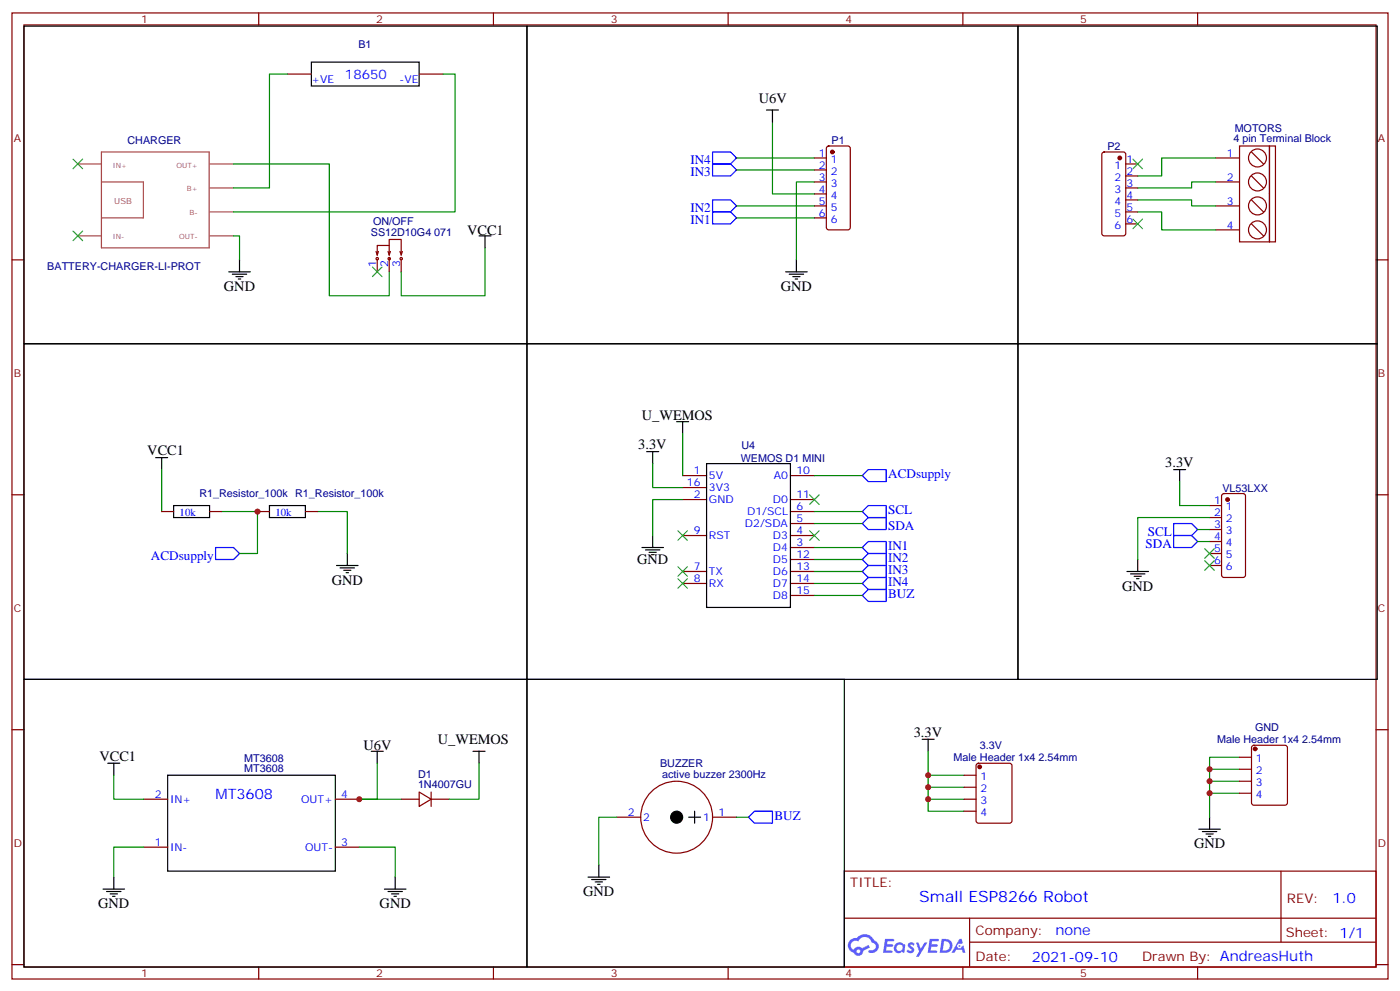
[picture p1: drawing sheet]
<svg xmlns="http://www.w3.org/2000/svg" width="412mm" height="292mm" viewBox="0 0 412 292" stroke-linecap="round" stroke-linejoin="round" font-family="sans-serif">
<g fill="none" stroke="#870000" stroke-width=".35">
<path d="M3.5 3.8h405.4v284.3h-405.4zM7.1 7.3h398.2v277.3h-398.2zM76.2 3.8v3.5M145.3 3.8v3.5M214.5 3.8v3.5M283.6 3.8v3.5M352.8 3.8v3.5M3.5 76.5h3.6M405.3 76.5h3.6M3.5 145.6h3.6M405.3 145.6h3.6M3.5 214.8h3.6"/>
<path d="M405.3 214.8h3.6M248.7 256.4h156.6v28.2h-156.6zM377.3 256.4v20.9M248.7 270.2h156.5M285.6 277.3h119.6M285.6 270.2v14.2M3.5 283.9h3.6M76.2 284.6v3.5M145.3 284.6v3.5M214.5 284.6v3.5M283.6 284.6v3.5M352.8 284.6v3.5"/>
<path d="M405.3 283.9h3.6"/>
</g>
<g fill="#5487ff">
<path d="M267.7 277.6a1.22 1.22 0 0 1 1.7 .2l-.4 .6a.47 .47 0 0 0-.3-.4 .47 .47 0 0 0-.5 .2l.1 .2a1.14 1.14 0 0 1 .8 1.8 1.14 1.14 0 0 1-1.9 0l-.2-.2 .5-.6 .7 .5a.29 .29 0 0 0 .3-.3 .29 .29 0 0 0-.2-.3 1.04 1.04 0 0 1-.6-1.7z"/>
<path d="M260.7 276.3h2.4l.3 .2-.2 .5-1.8 .1-.1 .8h1.5l.3 .4-.3 .4h-1.6l-.2 1.1h1.7l.2 .3-.2 .3-2.6 .1z"/>
<path d="M273.8 276.3h2.4l.3 .2-.1 .5-1.8 .1-.2 .8h1.6l.3 .4-.4 .4h-1.6l-.1 1.1h1.7l.2 .3-.2 .3-2.6 .1z"/>
<path d="M282.6 276.3h.7l.3 1.3-.6 .3a.69 .69 0 0 0-1 .3 .69 .69 0 0 0 .4 .9 .69 .69 0 0 0 .9-.6l.5-.2 .6 2.2h-.8l-.2-.9h-1.8l-.5 .9h-.8z"/>
<path d="M269.8 277.4h.8l.6 1.8 1.1-1.8h.9l-2.6 4.2h-.8l.9-1.5z"/>
<path d="M277.4 276.3l-.6 4.2h1.3a2.11 2.11 0 0 0 2.5-2.1 2.11 2.11 0 0 0-2.5-2.1zM278.1 277.1a1.39 1.39 0 0 1 1.7 1.4 1.39 1.39 0 0 1-1.8 1.3h-.3z"/>
<path d="M263.7 277.9a1.54 1.54 0 0 0-.1 2.2 1.54 1.54 0 0 0 2.2 .1l.6 .3 .3-2.3-.2-.3h-.4a1.49 1.49 0 0 0-2.4 0zM264 278.9a.94 .94 0 0 1 1.8 0 .94 .94 0 0 1-1.8 0z"/>
<path d="M250.4 276.7a2.18 2.18 0 0 0 1.1 3.7 1.44 1.44 0 0 0 1.6 .9 1.44 1.44 0 0 0 1.2-1.4l2-1.1-.5-.7-1.9 1a1.47 1.47 0 0 0-2.4 .4 1.39 1.39 0 0 1-.7-1.9 1.39 1.39 0 0 1 2-.5 2.12 2.12 0 0 1 2.2-1.3 2.12 2.12 0 0 1 1.9 1.7 1.14 1.14 0 0 1 1.1 1.4 1.14 1.14 0 0 1-1.7 .7 .43 .43 0 0 0-.5 .4 .43 .43 0 0 0 .4 .5 1.98 1.98 0 0 0 2.5-1.2 1.98 1.98 0 0 0-1.2-2.6 3.1 3.1 0 0 0-5.3-.6l-.9 .1zM252.3 280a.55 .55 0 0 1 1.1 0 .55 .55 0 0 1-1.1 0z"/>
<circle cx="282.6" cy="278.4" r=".26"/>
</g>
<g fill="none" stroke="#000" stroke-width=".35">
<path d="M7.1 7.7h148.1v93.5h-148.1zM91.7 18.3h31.8v7h-31.8zM155.2 7.7h144.7v93.5h-144.7zM299.9 7.7h105.8v93.5h-105.8zM225.8 32.4h3.5M227.5 32.4v3.5M70.6 76.5v3.5M141.1 69.4h3.5M142.9 69.4v3.6M234.6 76.5v3.5M67.4 80h6.3M68.4 80.7h4.3"/>
<path d="M69.5 81.4h2.1M70.2 82.1h.7M231.4 80h6.4M232.5 80.7h4.2M233.5 81.4h2.2M234.2 82.1h.7M7.1 101.2h148.1v98.8h-148.1zM155.2 101.2h144.7v98.8h-144.7zM299.9 101.2h105.8v98.8h-105.8zM45.9 134.7h3.5M47.6 134.7v3.5M190.5 132.9h3.5"/>
<path d="M192.3 132.9v3.6M199.3 124.1h3.5M201.1 124.1v3.5M208.1 136.5h24.7v42.3h-24.7zM345.7 138.2h3.5M347.5 138.2v3.5M51.2 148.8h10.5v3.5h-10.5zM79.4 148.8h10.6v3.5h-10.6zM192.3 157.6v3.5M99.1 166.4h6.4M100.2 167.1h4.2M101.2 167.9h2.2"/>
<path d="M102 168.6h.7M102.3 162.9v3.5M189.1 161.1h6.3M190.1 161.9h4.3M191.2 162.6h2.1M191.9 163.3h.7M332 168.2h6.3M333 168.9h4.3M334.1 169.6h2.1M334.8 170.3h.7M335.1 164.7v3.5M7.1 200h148.1v84.6h-148.1z"/>
<path d="M155.2 200h93.5v84.6h-93.5zM271.6 217.6h3.6M273.4 217.6v3.5M31.7 224.6h3.6M33.5 224.6v3.6M49.4 228.2h49.4v28.2h-49.4zM109.4 221.1h3.5M111.1 221.1v3.5M139.3 221.1h3.6M141.1 221.1v3.5M204.6 238.8v3.5M33.5 258.2v3.5"/>
<path d="M116.4 258.2v3.5M173.2 258.2h6.4M174.3 258.9h4.2M175.3 259.6h2.1M176.4 254.6v3.6M202.8 240.5h3.6M353.1 244.1h6.4M354.2 244.8h4.2M355.2 245.5h2.2M356 246.2h.7M356.3 240.5v3.6M30.3 261.7h6.4"/>
<path d="M31.4 262.4h4.2M32.5 263.1h2.1M33.2 263.8h.7M113.2 261.7h6.4M114.3 262.4h4.2M115.4 263.1h2.1M116.1 263.8h.7M176 260.3h.7"/>
</g>
<g fill="none" stroke="#870000" stroke-width=".35">
<path d="M84.7 21.8h7M123.5 21.8h7M239.9 46.5h3.5M239.9 50h3.5M239.9 53.6h3.5M239.9 57.1h3.5M243.7 43.2l.4-.2h5.7l.6 .4 .1 23.6-.5 .6-5.9 .1-.6-.5-.1-23.5zM324.8 44.9l.5-.2h5.6l.7 .5v23.5l-.5 .7h-5.8l-.7-.4v-23.6zM331.6 48.3h3.5M331.6 51.8h3.5M331.6 55.3h3.5M331.6 58.8h3.5"/>
<path d="M358.1 46.5h7M358.1 53.6h7M365.1 43h10.6v28.2h-10.6zM368.7 58.8l3.5 3.6M368.7 44.7l3.5 3.6M368.7 51.8l3.5 3.5M373.9 43v28.2M110.8 74l.3 1.1M111.1 75.1v-2.9h3.6v2.9M111.1 76.5v3.5M111.5 74l-.4 1.1M114.3 74l.4 1.1"/>
<path d="M114.7 72.2v-1.7h3.5v4.2M114.7 75.8v4.2M115 74l-.3 1.1M117.8 74l.4 1.1 .3-1.1M118.2 76.5v3.5M239.9 60.6h3.5M239.9 64.1h3.5M331.6 62.4h3.5M331.6 65.9h3.5M358.1 60.6h7M358.1 67.7h7M368.7 65.9l3.5 3.5"/>
<path d="M201.1 140h7M232.8 140h7.1M47.6 150.6h3.6M61.7 150.6h3.6M75.8 150.6h3.6M90 150.6h3.5M201.1 143.5h7M201.1 147h7M201.1 157.6h7M232.8 147h7.1M232.8 157.6h7.1M232.8 150.6h7.1"/>
<path d="M232.8 154.1h7.1M356.3 148.8h3.5M356.3 152.3h3.5M356.3 155.9h3.5M356.3 159.4h3.5M360.1 145.5l.4-.2h5.7l.6 .4 .1 23.6-.5 .6-5.9 .1-.6-.5-.1-23.5zM201.1 168.2h7M201.1 171.7h7M232.8 168.2h7.1M232.8 171.7h7.1M232.8 161.1h7.1M232.8 164.7h7.1"/>
<path d="M232.8 175.3h7.1M356.3 162.9h3.5M356.3 166.4h3.5M368.9 219.6l.5-.2h9.1l.7 .4v16.5l-.4 .6-9.4 .1-.7-.5v-16.4zM42.3 235.2h7.1M98.8 235.2h7M118.2 235.2h5.3M123.5 233.1l3.5 2.1-3.5 2.1zM127 235.2h5.3M127 233.1v4.2M284 235.2h3.5M284 228.2h3.5"/>
<path d="M284 231.7h3.5M284 238.8h3.5M287.7 224.9l.5-.3h9.2l.6 .5 .1 16.5-.5 .6-9.4 .1-.6-.5-.1-16.4zM365.1 222.9h3.6M365.1 226.4h3.6M365.1 229.9h3.6M365.1 233.5h3.6M42.3 249.3h7.1M98.8 249.3h7M181.7 240.5h7M209.9 240.5h7.1"/>
<circle cx="370.4" cy="53.6" r="2.65"/>
<circle cx="370.4" cy="46.5" r="2.65"/>
<circle cx="111.1" cy="76.1" r=".35"/>
<circle cx="114.7" cy="76.1" r=".35"/>
<circle cx="118.2" cy="76.1" r=".35"/>
<circle cx="370.4" cy="60.6" r="2.65"/>
<circle cx="370.4" cy="67.7" r="2.65"/>
<circle cx="199.3" cy="240.5" r="10.6"/>
</g>
<g fill="#870000" stroke="#870000" stroke-width=".35">
<circle cx="245.2" cy="44.7" r=".53"/>
<circle cx="329.8" cy="46.5" r=".53"/>
<circle cx="361.6" cy="147" r=".53"/>
<circle cx="369.7" cy="220.4" r=".53"/>
<circle cx="288.6" cy="225.7" r=".53"/>
</g>
<g fill="none" stroke="#008700" stroke-width=".35">
<path d="M84.7 21.8h-5.3v33.5h-10.6M130.5 21.8h3.6v40.6h-65.3M227.5 35.9v21.2h12.4M68.8 48.3h28.2v38.8h17.7v-7.1M217 46.5h22.9M217 50h22.9M239.9 53.6h-5.3v22.9M335.1 58.8h15.9v1.8h7.1M358.1 46.5h-15.9v5.3h-7.1M358.1 53.6h-7.1v1.7h-15.9M68.8 69.4h1.8v7.1M142.9 73v14.1h-24.7v-7.1"/>
<path d="M217 60.6h22.9M217 64.1h22.9M335.1 62.4h7.1v5.3h15.9M47.6 138.2v12.4M192.3 136.5v7h8.8M201.1 127.6v12.4M239.9 140h14.1M65.3 150.6h10.5v12.3h-5.2M93.5 150.6h8.8v12.3M201.1 147h-8.8v10.6M239.9 154.1h14.1M239.9 150.6h14.1"/>
<path d="M347.5 141.7v7.1h8.8M352.8 155.9h3.5M352.8 159.4h3.5M356.3 152.3h-21.2v12.4M239.9 161.1h14.1M239.9 164.7h14.1M239.9 168.2h14.1M239.9 171.7h14.1M239.9 175.3h14.1M33.5 228.2v7h8.8M111.1 224.6v10.6h-5.3h12.4M141.1 224.6v10.6h-8.8"/>
<path d="M273.4 221.1v7.1h10.6M273.4 228.2v3.5h10.6M273.4 231.7v3.5h10.6M273.4 235.2v3.6h10.6M365.1 233.5h-8.8v7M365.1 229.9h-8.8v3.6M365.1 226.4h-8.8v3.5M365.1 222.9h-8.8v3.5M42.3 249.3h-8.8v8.9M105.8 249.3h10.6v8.9M181.7 240.5h-5.3v14.1M217 240.5h3.5"/>
</g>
<g fill="none" stroke="#00f" stroke-width=".35">
<path d="M209.9 44.7h5.3l1.8 1.8-1.8 1.8h-5.3zM209.9 48.3h5.3l1.8 1.7-1.8 1.8h-5.3zM209.9 58.8h5.3l1.8 1.8-1.8 1.8h-5.3zM209.9 62.4h5.3l1.8 1.7-1.8 1.8h-5.3zM254 140l1.8-1.8h5.3v3.5h-5.3zM254 150.6l1.8-1.8h5.3v3.5h-5.3zM255.8 152.3h5.3v3.6h-5.3l-1.8-1.8zM345.7 154.1h5.3l1.8 1.8-1.8 1.7h-5.3zM345.7 157.6h5.3l1.8 1.8-1.8 1.7h-5.3zM63.5 161.1h5.3l1.8 1.8-1.8 1.8h-5.3zM254 164.7l1.8-1.8h5.3v3.5h-5.3zM254 168.2l1.8-1.8h5.3v3.6h-5.3z"/>
<path d="M254 171.7l1.8-1.7h5.3v3.5h-5.3zM254 161.1l1.8-1.7h5.3v3.5h-5.3zM254 175.3l1.8-1.8h5.3v3.5h-5.3zM220.5 240.5l1.7-1.7h5.3v3.5h-5.3z"/>
</g>
<g fill="none" stroke="#3c3" stroke-width=".35">
<path d="M21.5 46.8l2.8 2.9M24.3 46.8l-2.8 2.9M333.7 46.8l2.8 2.9M336.5 46.8l-2.8 2.9M21.5 68l2.8 2.8M24.3 68l-2.8 2.8M109.7 78.6l2.8 2.8M112.5 78.6l-2.8 2.8M333.7 64.5l2.8 2.8M336.5 64.5l-2.8 2.8M199.7 156.2l2.8 2.8M202.5 156.2l-2.8 2.8"/>
<path d="M238.5 145.6l2.8 2.8M238.5 156.2l2.8 2.8M241.3 145.6l-2.8 2.8M241.3 156.2l-2.8 2.8M199.7 166.8l2.8 2.8M199.7 170.3l2.8 2.8M202.5 166.8l-2.8 2.8M202.5 170.3l-2.8 2.8M354.9 161.5l2.8 2.8M354.9 165l2.8 2.9M357.7 161.5l-2.8 2.8M357.7 165l-2.8 2.9"/>
</g>
<circle cx="199.3" cy="240.5" r="1.76" fill="#000" stroke="#000" stroke-width=".35"/>
<path d="M22.9 48.3h7M29.9 44.7h31.7v28.3h-31.7zM29.9 53.6h12.3v10.5h-12.3M61.8 48.3h7M61.8 55.3h7M22.9 69.4h7M61.8 69.4h7M61.8 62.4h7" fill="none" stroke="#a64a4a" stroke-width=".35"/>
<g fill="#c00">
<circle cx="105.8" cy="235.2" r=".88"/>
<circle cx="273.4" cy="228.2" r=".88"/>
<circle cx="273.4" cy="231.7" r=".88"/>
<circle cx="273.4" cy="235.2" r=".88"/>
<circle cx="356.3" cy="233.5" r=".88"/>
<circle cx="356.3" cy="229.9" r=".88"/>
<circle cx="356.3" cy="226.4" r=".88"/>
<circle cx="75.8" cy="150.6" r=".88"/>
</g>
<text font-size="4.6" fill="#00f" x="270.8" y="265.4">Small ESP8266 Robot</text>
<g font-size="4.2">
<text x="223.5" y="30.3">U6V</text>
<text x="137.6" y="69">VCC1</text>
<text x="66" y="85.7">GND</text>
<text x="230" y="85.7">GND</text>
<text x="189.1" y="123.8">U_WEMOS</text>
<text x="43.4" y="134">VCC1</text>
<text x="188" y="132.2">3.3V</text>
<text x="343.3" y="137.5">3.3V</text>
<text x="187.7" y="166.1">GND</text>
<text x="97.7" y="172.1">GND</text>
<text x="330.6" y="173.8">GND</text>
<text x="107.1" y="220.8">U6V</text>
<text x="129" y="219">U_WEMOS</text>
<text x="269.2" y="216.9">3.3V</text>
<text x="29.3" y="223.9">VCC1</text>
<text x="351.7" y="249.7">GND</text>
<text x="171.8" y="263.8">GND</text>
<text x="28.9" y="267.3">GND</text>
<text x="111.8" y="267.3">GND</text>
</g>
<g font-size="4.2" fill="#00f">
<text x="63.5" y="235.2">MT3608</text>
<text x="392.5" y="265.7">1.0</text>
<text x="310.9" y="275.2">none</text>
<text x="304" y="283">2021-09-10</text>
</g>
<g font-size="3.9" fill="#00f">
<text x="101.6" y="23.3">18650</text>
<text x="203.4" y="48.3">IN4</text>
<text x="203.4" y="51.8">IN3</text>
<text x="203.4" y="65.9">IN1</text>
<text x="203.4" y="62.4">IN2</text>
<text x="261.6" y="140.8">ACDsupply</text>
<text x="261.6" y="155.9">SDA</text>
<text x="261.6" y="151.3">SCL</text>
<text x="261.6" y="161.8">IN1</text>
<text x="337.5" y="161.1">SDA</text>
<text x="338.1" y="157.6">SCL</text>
<text x="44.5" y="164.7">ACDsupply</text>
<text x="261.6" y="165.4">IN2</text>
<text x="261.6" y="168.9">IN3</text>
<text x="261.6" y="172.4">IN4</text>
<text x="261.6" y="176">BUZ</text>
<text x="228.1" y="241.4">BUZ</text>
</g>
<g font-size="3.9" fill="#800">
<text x="250.5" y="261">TITLE:</text>
<text x="379.1" y="265.7">REV:</text>
<text x="287.4" y="275.2">Company:</text>
<text x="378.7" y="275.8">Sheet: 1/1</text>
<text x="287.4" y="282.9">Date:</text>
<text x="336.4" y="282.9">Drawn By: AndreasHuth</text>
</g>
<g font-size="3.2" fill="#800">
<text x="41.6" y="6.8">1</text>
<text x="110.8" y="6.8">2</text>
<text x="179.9" y="6.8">3</text>
<text x="249.1" y="6.8">4</text>
<text x="318.2" y="6.8">5</text>
<text x="4.1" y="41.9">A</text>
<text x="405.9" y="41.9">A</text>
<text x="4.1" y="111.1">B</text>
<text x="405.9" y="111.1">B</text>
<text x="4.1" y="180.2">C</text>
<text x="405.9" y="180.2">C</text>
<text x="4.1" y="249.3">D</text>
<text x="405.9" y="249.3">D</text>
<text x="41.6" y="287.6">1</text>
<text x="110.8" y="287.6">2</text>
<text x="179.9" y="287.6">3</text>
<text x="249.1" y="287.6">4</text>
<text x="318.2" y="287.6">5</text>
</g>
<g font-size="3.2" fill="#000080">
<text x="105.6" y="14">B1</text>
<text x="363.3" y="41.9">4 pin Terminal Block</text>
<text x="363.7" y="38.7">MOTORS</text>
<text x="37.6" y="42.3">CHARGER</text>
<text x="244.9" y="42.3">P1</text>
<text x="326.2" y="44.1">P2</text>
<text x="109.2" y="69.4">SS12D10G4 071</text>
<text x="109.9" y="66.3">ON/OFF</text>
<text x="13.9" y="79.4">BATTERY-CHARGER-LI-PROT</text>
<text x="218.2" y="135.9">WEMOS D1 MINI</text>
<text x="218.4" y="132.2">U4</text>
<text x="58.7" y="146.3">R1_Resistor_100k R1_Resistor_100k</text>
<text x="360.1" y="144.7">VL53LXX</text>
<text x="369.7" y="215.1">GND</text>
<text x="288.6" y="220.4">3.3V</text>
<text x="358.5" y="218.7">Male Header 1x4 2.54mm</text>
<text x="72" y="227.1">MT3608</text>
<text x="72" y="224.2">MT3608</text>
<text x="194.5" y="225.8">BUZZER</text>
<text x="280.9" y="223.9">Male Header 1x4 2.54mm</text>
<text x="123.1" y="232.1">1N4007GU</text>
<text x="123.1" y="228.9">D1</text>
<text x="195.1" y="228.9">active buzzer 2300Hz</text>
</g>
<g font-size="3.2" fill="#00f">
<text x="91.8" y="24.3">+VE</text>
<text x="117.7" y="24.3">-VE</text>
<text x="241.2" y="46.1">1</text>
<text x="244.7" y="47.9">1</text>
<text x="331.8" y="47.9">1</text>
<text x="361.3" y="46.1">1</text>
<text x="241.2" y="49.7">2</text>
<text x="241.2" y="53.2">3</text>
<text x="244.7" y="51.4">2</text>
<text x="328.3" y="49.7">1</text>
<text x="328.3" y="53.2">2</text>
<text x="331.8" y="51.4">2</text>
<text x="361.3" y="53.2">2</text>
<text x="241.2" y="56.7">4</text>
<text x="244.7" y="55">3</text>
<text x="244.7" y="58.5">4</text>
<text x="328.3" y="56.7">3</text>
<text x="331.8" y="55">3</text>
<text x="331.8" y="58.5">4</text>
<text x="241.2" y="60.3">5</text>
<text x="241.2" y="63.8">6</text>
<text x="244.7" y="62">5</text>
<text x="244.7" y="65.5">6</text>
<text x="328.3" y="60.3">4</text>
<text x="328.3" y="63.8">5</text>
<text x="331.8" y="62">5</text>
<text x="331.8" y="65.5">6</text>
<text x="361.3" y="60.3">3</text>
<text x="328.3" y="67.3">6</text>
<text x="361.3" y="67.3">4</text>
<text x="110.8" y="78.5" transform="rotate(-90 110.8 78.5)">1</text>
<text x="114.3" y="78.5" transform="rotate(-90 114.3 78.5)">2</text>
<text x="117.8" y="78.5" transform="rotate(-90 117.8 78.5)">3</text>
<text x="202.3" y="143.2">16</text>
<text x="204.4" y="139.6">1</text>
<text x="208.8" y="141">5V</text>
<text x="227.9" y="141">A0</text>
<text x="234.6" y="139.6">10</text>
<text x="204.4" y="146.7">2</text>
<text x="208.8" y="144.6">3V3</text>
<text x="208.8" y="148.1">GND</text>
<text x="227.7" y="148.1">D0</text>
<text x="234.6" y="146.7">11</text>
<text x="357.6" y="148.4">1</text>
<text x="52.9" y="151.8">10k</text>
<text x="81.1" y="151.8">10k</text>
<text x="219.4" y="155.2">D2/SDA</text>
<text x="220.1" y="151.6">D1/SCL</text>
<text x="234.6" y="150.2">6</text>
<text x="234.6" y="153.7">5</text>
<text x="357.6" y="152">2</text>
<text x="357.6" y="155.5">3</text>
<text x="361.1" y="150.2">1</text>
<text x="361.1" y="153.7">2</text>
<text x="204.4" y="157.3">9</text>
<text x="208.8" y="158.7">RST</text>
<text x="227.7" y="158.7">D3</text>
<text x="234.6" y="157.3">4</text>
<text x="234.6" y="160.8">3</text>
<text x="357.6" y="159">4</text>
<text x="361.1" y="157.3">3</text>
<text x="361.1" y="160.8">4</text>
<text x="204.4" y="167.9">7</text>
<text x="227.7" y="162.2">D4</text>
<text x="227.7" y="165.7">D5</text>
<text x="234.6" y="164.3">12</text>
<text x="234.6" y="167.9">13</text>
<text x="357.6" y="162.6">5</text>
<text x="357.6" y="166.1">6</text>
<text x="361.1" y="164.3">5</text>
<text x="361.1" y="167.9">6</text>
<text x="204.4" y="171.4">8</text>
<text x="208.8" y="169.3">TX</text>
<text x="208.8" y="172.8">RX</text>
<text x="227.7" y="169.3">D6</text>
<text x="227.7" y="172.8">D7</text>
<text x="234.6" y="171.4">14</text>
<text x="227.7" y="176.3">D8</text>
<text x="234.6" y="174.9">15</text>
<text x="370" y="224.3">1</text>
<text x="370" y="227.8">2</text>
<text x="288.8" y="229.6">1</text>
<text x="288.8" y="233.1">2</text>
<text x="370" y="231.4">3</text>
<text x="45.6" y="234.9">2</text>
<text x="50.1" y="236.3">IN+</text>
<text x="88.7" y="236.3">OUT+</text>
<text x="100.5" y="234.9">4</text>
<text x="288.8" y="236.6">3</text>
<text x="370" y="234.9">4</text>
<text x="185" y="240.2">2</text>
<text x="189.4" y="241.6">2</text>
<text x="207.2" y="241.6">1</text>
<text x="211.7" y="240.2">1</text>
<text x="288.8" y="240.2">4</text>
<text x="45.6" y="249">1</text>
<text x="50.1" y="250.4">IN-</text>
<text x="89.9" y="250.4">OUT-</text>
<text x="100.5" y="249">3</text>
</g>
<text font-size="2.5" fill="#a54b4b" x="33.7" y="60.1">USB</text>
<g font-size="2.1" fill="#a54b4b">
<text x="33.2" y="49.3">IN+</text>
<text x="52" y="49.3">OUT+</text>
<text x="55.1" y="56.4">B+</text>
<text x="55.9" y="63.4">B-</text>
<text x="33.2" y="70.5">IN-</text>
<text x="52.8" y="70.5">OUT-</text>
</g>
</svg>
